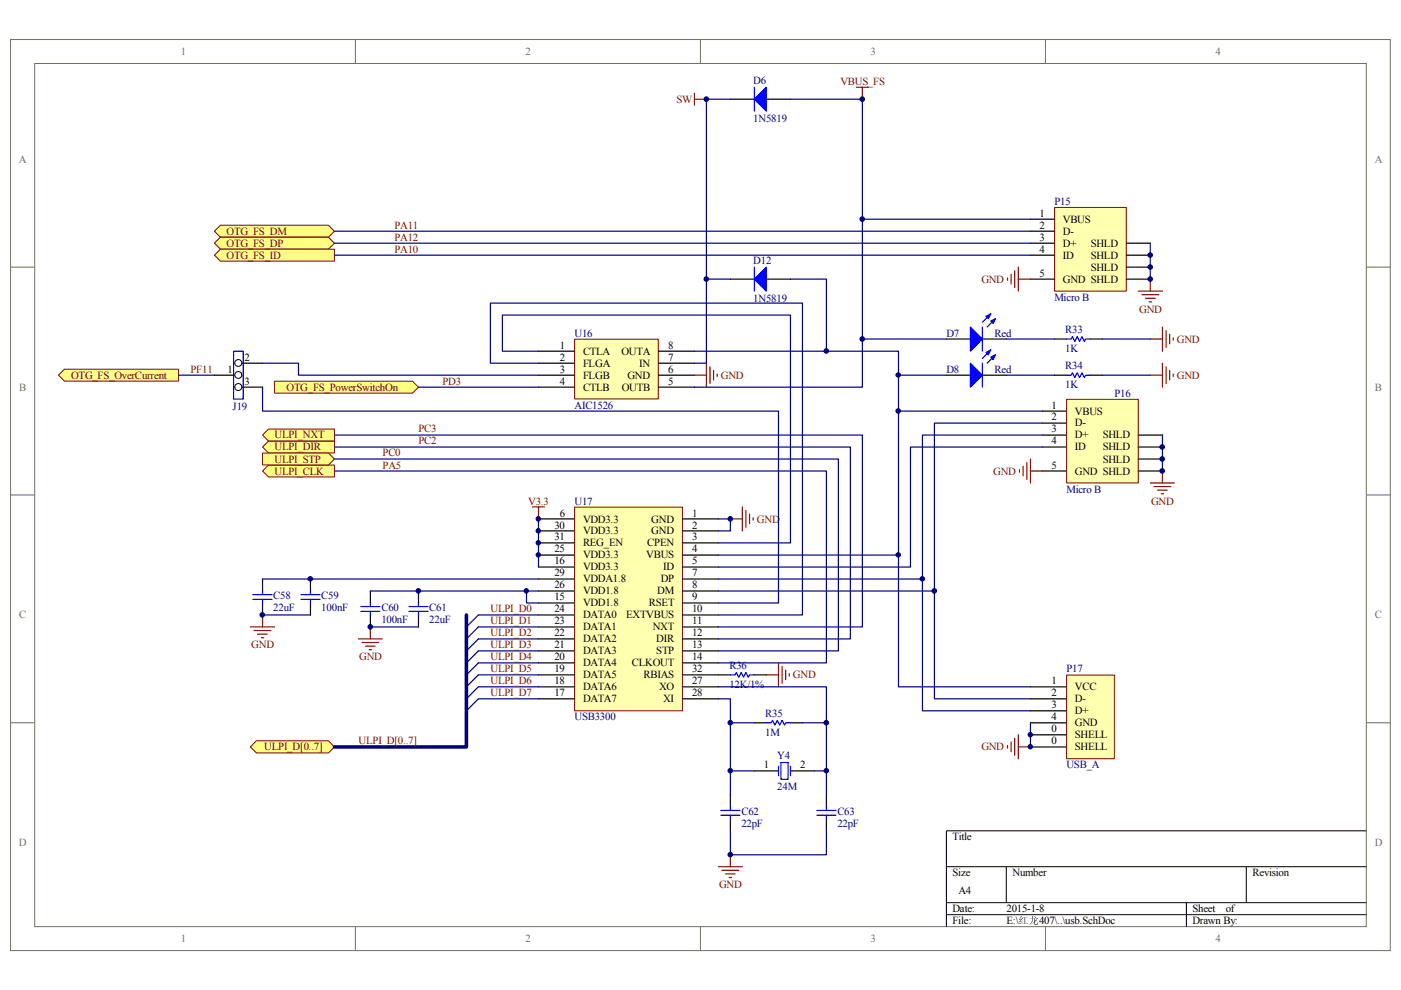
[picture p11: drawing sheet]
<svg xmlns="http://www.w3.org/2000/svg" width="297mm" height="210mm" viewBox="0 0 297 210" stroke-linecap="round" stroke-linejoin="round" font-family="sans-serif">
<path d="M2.2 8.4h292.6v193.1h-292.6z" fill="none" stroke="#706f64" stroke-width=".21"/>
<path d="M7.4 13.5h282.3v183h-282.3z" fill="#fff"/>
<g fill="none" stroke="#706f64" stroke-width=".21">
<path d="M7.4 13.5h282.3v183h-282.3zM75.3 8.3v5.1M148.5 8.3v5.1M221.7 8.3v5.1M2.2 56.6h5.1M289.7 56.6h5.1M2.2 104.9h5.1M289.7 104.9h5.1M2.2 153.2h5.1M289.7 153.2h5.1M75.3 196.5v5.1M148.5 196.5v5.1"/>
<path d="M221.7 196.5v5.1"/>
</g>
<path d="M289.7 176.1h-89v20.4M200.7 183.8h89M200.7 191.4h89M200.7 193.9h89M213.4 183.8v7.6M251.5 191.4v5.1M264.2 183.8v7.6" fill="none" stroke="#000" stroke-width=".21"/>
<path d="M121.9 107.6h22.8v43.1h-22.8z" fill="#ffffb0"/>
<path d="M121.8 107.5h22.9v43.2h-22.9z" fill="none" stroke="#800000" stroke-width=".21"/>
<g fill="none" stroke="#000" stroke-width=".25">
<path d="M114.2 110h7.6M114.2 112.6h7.6M114.2 115.1h7.6M114.2 117.7h7.6M144.7 110h7.6M144.7 112.6h7.6M144.7 115.1h7.6M144.7 117.7h7.6M114.2 120.2h7.6M114.2 122.8h7.6M114.2 125.3h7.6M114.2 127.8h7.6"/>
<path d="M114.2 130.4h7.6M114.2 132.9h7.6M114.2 135.5h7.6M114.2 138h7.6M144.7 120.2h7.6M144.7 122.8h7.6M144.7 125.3h7.6M144.7 127.8h7.6M144.7 130.4h7.6M144.7 132.9h7.6M144.7 135.5h7.6M144.7 138h7.6"/>
<path d="M114.2 140.5h7.6M114.2 148.2h7.6M114.2 145.6h7.6M114.2 143.1h7.6M144.7 140.5h7.6M144.7 148.2h7.6M144.7 145.6h7.6M144.7 143.1h7.6"/>
</g>
<path d="M226.2 84.7h15.1v17.7h-15.1z" fill="#ffffb0"/>
<path d="M226.1 84.7h15.2v17.7h-15.2z" fill="none" stroke="#800000" stroke-width=".21"/>
<path d="M221 87.2h5.1M221 89.7h5.1M221 92.2h5.1M221 94.8h5.1M221 99.9h5.1M241.3 92.2h5.2M241.3 94.8h5.2M241.3 99.9h5.2M241.3 97.3h5.2" fill="none" stroke="#000" stroke-width=".25"/>
<path d="M223.6 44h15.2v17.7h-15.2z" fill="#ffffb0"/>
<path d="M223.6 44h15.2v17.7h-15.2z" fill="none" stroke="#800000" stroke-width=".21"/>
<path d="M218.5 46.5h5.1M218.5 49h5.1M218.5 51.6h5.1M218.5 54.1h5.1M218.5 59.2h5.1M238.8 51.6h5.1M238.8 54.1h5.1M238.8 59.2h5.1M238.8 56.6h5.1" fill="none" stroke="#000" stroke-width=".25"/>
<path d="M226.2 143.2h10.1v17.7h-10.1z" fill="#ffffb0"/>
<path d="M226.1 143.1h10.2v17.8h-10.2z" fill="none" stroke="#800000" stroke-width=".21"/>
<path d="M218.5 145.6h7.6M218.5 148.2h7.6M218.5 150.7h7.6M218.5 153.2h7.6M218.5 155.8h7.6M218.5 158.4h7.6" fill="none" stroke="#000" stroke-width=".25"/>
<path d="M221 89.7h-22.9v58.5h20.4M221 94.8h-28v25.4h-40.7M152.3 125.3h45.8M195.6 122.8v27.9h22.9" fill="none" stroke="#000080" stroke-width=".25"/>
<path d="M45.5 49l1.2-1.2h22.9l1.3 1.2-1.3 1.3h-22.9z" fill-rule="evenodd" fill="#ffff80"/>
<path d="M45.5 49l1.2-1.2h22.9l1.3 1.2-1.3 1.3h-22.9z" fill="none" stroke="#800000" stroke-width=".21"/>
<path d="M45.5 51.6l1.2-1.3h22.9l1.3 1.3-1.3 1.2h-22.9z" fill-rule="evenodd" fill="#ffff80"/>
<path d="M45.5 51.6l1.2-1.3h22.9l1.3 1.3-1.3 1.2h-22.9z" fill="none" stroke="#800000" stroke-width=".21"/>
<path d="M45.5 54.1l1.2-1.3h24.2v2.6h-24.2z" fill-rule="evenodd" fill="#ffff80"/>
<path d="M45.5 54.1l1.2-1.3h24.2v2.6h-24.2z" fill="none" stroke="#800000" stroke-width=".21"/>
<path d="M70.9 54.1h147.6M70.9 51.6h147.6M70.9 49h147.6M243.9 51.6v7.6M246.5 92.2v7.7M218.5 153.2v5.2" fill="none" stroke="#000080" stroke-width=".25"/>
<g fill="none" stroke="#800000" stroke-width=".25">
<path d="M213.6 58.9v.5M214.4 58.2v2M215.1 57.4v3.6M215.9 56.6v5.1M215.9 59.2h2.6M243.9 59.2v2.5M241.3 61.7h5.2M242.1 62.5h3.6M242.9 63.2h2M243.6 64h.5M216.2 99.6v.5M216.9 98.8v2.1"/>
<path d="M217.7 98.1v3.5M218.5 97.3v5.1M218.5 99.9h2.5M246.5 99.9v2.5M243.9 102.4h5.1M244.7 103.2h3.5M245.4 103.9h2.1M246.2 104.7h.5M213.6 158.1v.5M214.4 157.3v2.1M215.1 156.5v3.6M215.9 155.8v5.1"/>
<path d="M215.9 158.4h2.6"/>
</g>
<path d="M121.9 72h17.7v12.6h-17.7z" fill="#ffffb0"/>
<path d="M121.8 71.9h17.8v12.7h-17.8z" fill="none" stroke="#800000" stroke-width=".21"/>
<g fill="none" stroke="#000" stroke-width=".25">
<path d="M114.2 74.5h7.6M114.2 77h7.6M114.2 79.5h7.6M139.6 74.5h7.6M139.6 77h7.6M139.6 79.5h7.6M114.2 82.1h7.6M139.6 82.1h7.6M154.9 168.5v2.6M154.9 173.6v2.5M159.9 163.4h5.2M167.6 163.4h5.1"/>
<path d="M175.2 168.5v2.6M175.2 173.6v2.5"/>
</g>
<path d="M152.8 171.8h4.1M152.8 172.8h4.1M154.9 171.1v.7M154.9 172.8v.8M165.1 162.4v2.1M165.6 161.7h1.5v3.5h-1.5zM167.6 162.4v2.1M173.2 171.8h4M173.2 172.8h4M175.2 171.1v.7M175.2 172.8v.8" fill="none" stroke="#00f" stroke-width=".25"/>
<path d="M70.9 92.2h111.9v40.7h-30.5M70.9 94.8h109.4v40.7h-28M70.9 97.3h106.9v40.7h-25.5M70.9 99.9h104.3v40.6h-22.9M154.9 163.4v5.1M175.2 163.4v5.1" fill="none" stroke="#000080" stroke-width=".25"/>
<path d="M152.3 183.8h5.1M153.1 184.5h3.5M153.8 185.3h2.1M154.6 186.1h.5M154.9 181.2v2.6" fill="none" stroke="#800000" stroke-width=".25"/>
<path d="M55.7 99.9l1.2-1.3h14v2.5h-14z" fill-rule="evenodd" fill="#ffff80"/>
<path d="M55.7 99.9l1.2-1.3h14v2.5h-14z" fill="none" stroke="#800000" stroke-width=".21"/>
<path d="M55.7 94.8l1.2-1.3h14v2.6h-14z" fill-rule="evenodd" fill="#ffff80"/>
<path d="M55.7 94.8l1.2-1.3h14v2.6h-14z" fill="none" stroke="#800000" stroke-width=".21"/>
<path d="M55.7 92.2l1.2-1.2h14v2.5h-14z" fill-rule="evenodd" fill="#ffff80"/>
<path d="M55.7 92.2l1.2-1.2h14v2.5h-14z" fill="none" stroke="#800000" stroke-width=".21"/>
<path d="M55.7 96.1h13.9l1.3 1.2-1.3 1.3h-13.9z" fill-rule="evenodd" fill="#ffff80"/>
<path d="M55.7 96.1h13.9l1.3 1.2-1.3 1.3h-13.9z" fill="none" stroke="#800000" stroke-width=".21"/>
<path d="M114.2 74.5h-7.7v-7.7h61.1v48.3h-15.3" fill="none" stroke="#000080" stroke-width=".25"/>
<path d="M58.2 80.8h29.3l1.2 1.3-1.2 1.3h-29.3z" fill-rule="evenodd" fill="#ffff80"/>
<path d="M58.2 80.8h29.3l1.2 1.3-1.2 1.3h-29.3z" fill="none" stroke="#800000" stroke-width=".21"/>
<path d="M114.2 77h-10.2v-12.7h66.1v66.1h-17.8M88.7 82.1h25.5M114.2 110v10.2M55.7 130.4h10.1M78.5 125.3h33.1M78.5 132.9h10.2" fill="none" stroke="#000080" stroke-width=".25"/>
<g fill="none" stroke="#800000" stroke-width=".25">
<path d="M147.2 79.5h2.6M149.8 77v5.1M150.5 77.8v3.5M151.3 78.5v2.1M152.1 79.3v.5M112.9 107.5h2.5M114.2 107.5v2.5M154.9 110h2.5M157.4 107.5v5.1M158.2 108.2v3.6M158.9 109v2M159.7 109.8v.5"/>
<path d="M53.1 132.9h5.1M53.8 133.7h3.6M54.6 134.5h2.1M55.4 135.2h.5M55.7 130.4v2.5M76 135.5h5.1M76.7 136.2h3.6M77.5 137h2M78.3 137.8h.5M78.5 132.9v2.6M162.5 143.1h2.6M165.1 140.5v5.1"/>
<path d="M165.8 141.3v3.6M166.6 142.1v2M167.3 142.8v.5"/>
</g>
<path d="M55.7 122.8v2.5M55.7 127.8v2.6M65.8 122.8v2.5M65.8 127.8v2.6M78.5 125.3v2.5M78.5 130.4v2.5M88.7 125.3v2.5M88.7 130.4v2.5M152.3 143.1h2.6M159.9 143.1h2.6" fill="none" stroke="#000" stroke-width=".25"/>
<g fill="none" stroke="#00f" stroke-width=".25">
<path d="M53.6 126.1h4.1M53.6 127.1h4.1M55.7 125.3v.8M55.7 127.1v.7M63.8 126.1h4.1M63.8 127.1h4.1M65.8 125.3v.8M65.8 127.1v.7M76.5 128.6h4.1M76.5 129.6h4.1M78.5 127.8v.8M78.5 129.6v.8"/>
<path d="M86.7 128.6h4.1M86.7 129.6h4.1M88.7 127.8v.8M88.7 129.6v.8M154.9 143.1h1l.2-.5 .5 1 .5-1 .5 1 .6-1 .5 1 .2-.5h1"/>
</g>
<path d="M54.4 157.1h15.2l1.3 1.3-1.3 1.2h-15.2l-1.3-1.2z" fill-rule="evenodd" fill="#ffff80"/>
<path d="M54.4 157.1h15.2l1.3 1.3-1.3 1.2h-15.2l-1.3-1.2z" fill="none" stroke="#800000" stroke-width=".21"/>
<path d="M98.9 130.4v28h-28" fill="none" stroke="#000080" stroke-width=".76"/>
<path d="M190.5 117.7v27.9h28M114.2 130.4h-12.8l-2.5 2.5M114.2 132.9h-12.8l-2.5 2.6M114.2 135.5h-12.8l-2.5 2.5M114.2 138h-12.8l-2.5 2.5M114.2 140.5h-12.8l-2.5 2.6M114.2 143.1h-12.8l-2.5 2.5M114.2 145.6h-12.8l-2.5 2.6M114.2 148.2h-12.8l-2.5 2.5" fill="none" stroke="#000080" stroke-width=".25"/>
<path d="M12.4 79.5l1.3-1.2h24.1v2.5h-24.1z" fill-rule="evenodd" fill="#ffff80"/>
<path d="M12.4 79.5l1.3-1.2h24.1v2.5h-24.1z" fill="none" stroke="#800000" stroke-width=".21"/>
<path d="M200.7 79.5h5M208.3 79.5h5.1" fill="none" stroke="#000" stroke-width=".25"/>
<path d="M205.7 77l2.6 2.5-2.6 2.6z" fill="#00f"/>
<path d="M205.7 77l2.6 2.5-2.6 2.6zM210.1 74.2l-1.8 1.8M211.1 75.2l-1.8 1.8" fill="none" stroke="#00f" stroke-width=".25"/>
<path d="M210.1 75.7l1-.5-.5 1z" fill="#00f"/>
<path d="M210.1 75.7l1-.5-.5 1z" fill="none" stroke="#00f" stroke-width=".25"/>
<path d="M209 74.7l1.1-.5-.6 1z" fill="#00f"/>
<path d="M208.3 77v5.1M209 74.7l1.1-.5-.6 1z" fill="none" stroke="#00f" stroke-width=".25"/>
<path d="M200.7 71.9h5M208.3 71.9h5.1" fill="none" stroke="#000" stroke-width=".25"/>
<path d="M205.7 69.3l2.6 2.6-2.6 2.6z" fill="#00f"/>
<path d="M205.7 69.3l2.6 2.6-2.6 2.6zM210.1 66.5l-1.8 1.8M211.1 67.6l-1.8 1.7" fill="none" stroke="#00f" stroke-width=".25"/>
<path d="M210.1 68.1l1-.5-.5 1z" fill="#00f"/>
<path d="M210.1 68.1l1-.5-.5 1z" fill="none" stroke="#00f" stroke-width=".25"/>
<path d="M209 67.1l1.1-.6-.6 1.1z" fill="#00f"/>
<path d="M208.3 69.3v5.2M209 67.1l1.1-.6-.6 1.1zM226.1 71.9h1l.3-.5 .5 1 .5-1 .5 1 .5-1 .5 1 .3-.5h1M226.1 79.5h1l.3-.5 .5 1.1 .5-1.1 .5 1.1 .5-1.1 .5 1.1 .3-.6h1" fill="none" stroke="#00f" stroke-width=".25"/>
<path d="M154.9 21h-5.1v56h-2.6M182.8 71.9h17.9M190.5 79.5h10.2M213.4 71.9h10.2M213.4 79.5h10.2M233.7 71.9h10.2M233.7 79.5h10.2" fill="none" stroke="#000080" stroke-width=".25"/>
<path d="M243.9 71.9h2.6M243.9 79.5h2.6M246.5 69.3v5.2M246.5 77v5.1M247.2 70.1v3.6M247.2 77.8v3.5M248 70.9v2M248 78.5v2.1M248.7 71.6v.5M248.7 79.3v.5" fill="none" stroke="#800000" stroke-width=".25"/>
<path d="M154.9 21h5M162.5 21h5.1M223.6 71.9h2.5M223.6 79.5h2.5M231.2 71.9h2.5M231.2 79.5h2.5" fill="none" stroke="#000" stroke-width=".25"/>
<path d="M159.9 21l2.6-2.5v5.1z" fill="#00f"/>
<path d="M159.9 18.5v5.1M159.9 21l2.6-2.5v5.1z" fill="none" stroke="#00f" stroke-width=".25"/>
<path d="M181.6 18.5h2.5M182.8 18.5v2.5" fill="none" stroke="#800000" stroke-width=".25"/>
<path d="M167.6 21h15.2v61.1h-35.6M182.8 46.5h35.7M37.8 79.5h7.7M147.2 74.5h43.3v12.7h30.5M190.5 87.2v30.5h-38.2M221 92.2h-25.4v30.6h-43.3M152.3 110h2.6v2.6h-2.6M55.7 122.8h58.5M114.2 125.3h-2.6v2.5h2.6M152.3 148.2h2.6v15.2h5M152.3 145.6h22.9v17.8h-2.5M154.9 176.1v5.1h20.3v-5.1" fill="none" stroke="#000080" stroke-width=".25"/>
<path d="M49.8 82.1h5.9" fill="none" stroke="#000" stroke-width=".25"/>
<circle cx="50.5" cy="82.1" r=".74" fill="#fff"/>
<circle cx="50.5" cy="82.1" r=".74" fill="none" stroke="#000" stroke-width=".21"/>
<path d="M49.8 77h5.9" fill="none" stroke="#000" stroke-width=".25"/>
<circle cx="50.5" cy="77" r=".73" fill="#fff"/>
<circle cx="50.5" cy="77" r=".73" fill="none" stroke="#000" stroke-width=".21"/>
<path d="M45.5 79.5h5.8" fill="none" stroke="#000" stroke-width=".25"/>
<circle cx="50.5" cy="79.5" r=".73" fill="#fff"/>
<circle cx="50.5" cy="79.5" r=".73" fill="none" stroke="#000" stroke-width=".21"/>
<path d="M49.5 74.5h2.1v10.1h-2.1zM162.5 153.2h1l.3-.5 .5 1.1 .5-1.1 .5 1.1 .5-1.1 .5 1.1 .3-.6h1" fill="none" stroke="#00f" stroke-width=".25"/>
<path d="M55.7 77h7.6v2.5h50.9M55.7 82.1v5.1h109.4v40.6h-12.8M154.9 153.2h5M170.1 153.2h5.1" fill="none" stroke="#000080" stroke-width=".25"/>
<path d="M154.9 59.2h5M162.5 59.2h5.1M159.9 153.2h2.6M167.6 153.2h2.5" fill="none" stroke="#000" stroke-width=".25"/>
<path d="M147.2 19.8v2.5M147.2 21h2.6" fill="none" stroke="#800000" stroke-width=".25"/>
<path d="M159.9 59.2l2.6-2.6v5.1z" fill="#00f"/>
<path d="M159.9 59.2l2.6-2.6v5.1zM159.9 56.6v5.1" fill="none" stroke="#00f" stroke-width=".25"/>
<path d="M149.8 59.2h5.1M167.6 59.2h7.6v15.3" fill="none" stroke="#000080" stroke-width=".25"/>
<circle cx="55.6" cy="130.4" r=".49" fill="#000080"/>
<circle cx="55.6" cy="130.4" r=".49" fill="none" stroke="#000080" stroke-width=".21"/>
<circle cx="65.8" cy="122.7" r=".48" fill="#000080"/>
<circle cx="65.8" cy="122.7" r=".48" fill="none" stroke="#000080" stroke-width=".21"/>
<circle cx="78.5" cy="132.9" r=".49" fill="#000080"/>
<circle cx="78.5" cy="132.9" r=".49" fill="none" stroke="#000080" stroke-width=".21"/>
<circle cx="88.7" cy="125.3" r=".49" fill="#000080"/>
<circle cx="88.7" cy="125.3" r=".49" fill="none" stroke="#000080" stroke-width=".21"/>
<circle cx="111.6" cy="125.3" r=".47" fill="#000080"/>
<circle cx="111.6" cy="125.3" r=".47" fill="none" stroke="#000080" stroke-width=".21"/>
<circle cx="114.1" cy="117.6" r=".46" fill="#000080"/>
<circle cx="114.1" cy="117.6" r=".46" fill="none" stroke="#000080" stroke-width=".21"/>
<circle cx="114.1" cy="115.1" r=".47" fill="#000080"/>
<circle cx="114.1" cy="115.1" r=".47" fill="none" stroke="#000080" stroke-width=".21"/>
<circle cx="114.1" cy="112.5" r=".47" fill="#000080"/>
<circle cx="114.1" cy="112.5" r=".47" fill="none" stroke="#000080" stroke-width=".21"/>
<circle cx="114.1" cy="110" r=".48" fill="#000080"/>
<circle cx="114.1" cy="110" r=".48" fill="none" stroke="#000080" stroke-width=".21"/>
<circle cx="149.7" cy="59.2" r=".49" fill="#000080"/>
<circle cx="149.7" cy="59.2" r=".49" fill="none" stroke="#000080" stroke-width=".21"/>
<circle cx="149.7" cy="21" r=".49" fill="#000080"/>
<circle cx="149.7" cy="21" r=".49" fill="none" stroke="#000080" stroke-width=".21"/>
<circle cx="154.8" cy="181.2" r=".49" fill="#000080"/>
<circle cx="154.8" cy="181.2" r=".49" fill="none" stroke="#000080" stroke-width=".21"/>
<circle cx="154.8" cy="163.4" r=".48" fill="#000080"/>
<circle cx="154.8" cy="163.4" r=".48" fill="none" stroke="#000080" stroke-width=".21"/>
<circle cx="154.8" cy="153.2" r=".49" fill="#000080"/>
<circle cx="154.8" cy="153.2" r=".49" fill="none" stroke="#000080" stroke-width=".21"/>
<circle cx="154.8" cy="110" r=".49" fill="#000080"/>
<circle cx="154.8" cy="110" r=".49" fill="none" stroke="#000080" stroke-width=".21"/>
<circle cx="175.2" cy="163.4" r=".48" fill="#000080"/>
<circle cx="175.2" cy="163.4" r=".48" fill="none" stroke="#000080" stroke-width=".21"/>
<circle cx="175.2" cy="153.2" r=".49" fill="#000080"/>
<circle cx="175.2" cy="153.2" r=".49" fill="none" stroke="#000080" stroke-width=".21"/>
<circle cx="175.2" cy="74.4" r=".49" fill="#000080"/>
<circle cx="175.2" cy="74.4" r=".49" fill="none" stroke="#000080" stroke-width=".21"/>
<circle cx="182.8" cy="71.9" r=".48" fill="#000080"/>
<circle cx="182.8" cy="71.9" r=".48" fill="none" stroke="#000080" stroke-width=".21"/>
<circle cx="182.8" cy="46.5" r=".49" fill="#000080"/>
<circle cx="182.8" cy="46.5" r=".49" fill="none" stroke="#000080" stroke-width=".21"/>
<circle cx="182.8" cy="21" r=".49" fill="#000080"/>
<circle cx="182.8" cy="21" r=".49" fill="none" stroke="#000080" stroke-width=".21"/>
<circle cx="190.5" cy="117.6" r=".47" fill="#000080"/>
<circle cx="190.5" cy="117.6" r=".47" fill="none" stroke="#000080" stroke-width=".21"/>
<circle cx="190.4" cy="87.1" r=".48" fill="#000080"/>
<circle cx="190.4" cy="87.1" r=".48" fill="none" stroke="#000080" stroke-width=".21"/>
<circle cx="190.5" cy="79.5" r=".47" fill="#000080"/>
<circle cx="190.5" cy="79.5" r=".47" fill="none" stroke="#000080" stroke-width=".21"/>
<circle cx="195.6" cy="122.7" r=".48" fill="#000080"/>
<circle cx="195.6" cy="122.7" r=".48" fill="none" stroke="#000080" stroke-width=".21"/>
<circle cx="198.1" cy="125.3" r=".49" fill="#000080"/>
<circle cx="198.1" cy="125.3" r=".49" fill="none" stroke="#000080" stroke-width=".21"/>
<circle cx="218.4" cy="158.3" r=".47" fill="#000080"/>
<circle cx="218.4" cy="158.3" r=".47" fill="none" stroke="#000080" stroke-width=".21"/>
<circle cx="218.4" cy="155.8" r=".47" fill="#000080"/>
<circle cx="218.4" cy="155.8" r=".47" fill="none" stroke="#000080" stroke-width=".21"/>
<circle cx="243.9" cy="59.2" r=".48" fill="#000080"/>
<circle cx="243.9" cy="59.2" r=".48" fill="none" stroke="#000080" stroke-width=".21"/>
<circle cx="243.9" cy="56.6" r=".48" fill="#000080"/>
<circle cx="243.9" cy="56.6" r=".48" fill="none" stroke="#000080" stroke-width=".21"/>
<circle cx="243.9" cy="54.1" r=".48" fill="#000080"/>
<circle cx="243.9" cy="54.1" r=".48" fill="none" stroke="#000080" stroke-width=".21"/>
<circle cx="246.4" cy="99.8" r=".49" fill="#000080"/>
<circle cx="246.4" cy="99.8" r=".49" fill="none" stroke="#000080" stroke-width=".21"/>
<circle cx="246.4" cy="97.3" r=".49" fill="#000080"/>
<circle cx="246.4" cy="97.3" r=".49" fill="none" stroke="#000080" stroke-width=".21"/>
<circle cx="246.4" cy="94.8" r=".49" fill="#000080"/>
<circle cx="246.4" cy="94.8" r=".49" fill="none" stroke="#000080" stroke-width=".21"/>
<g font-size="2.3" fill="#706f64">
<text x="38.3" y="11.6">1</text>
<text x="111.4" y="11.6">2</text>
<text x="184.6" y="11.6">3</text>
<text x="257.7" y="11.6">4</text>
<text x="4" y="34.5">A</text>
<text x="291.5" y="34.5">A</text>
<text x="4.1" y="82.8">B</text>
<text x="291.5" y="82.8">B</text>
<text x="4.1" y="131.1">C</text>
<text x="291.5" y="131.1">C</text>
<text x="4" y="179.4">D</text>
<text x="291.5" y="179.4">D</text>
<text x="38.3" y="199.8">1</text>
<text x="111.4" y="199.8">2</text>
<text x="184.6" y="199.8">3</text>
<text x="257.7" y="199.8">4</text>
</g>
<g font-size="2.3" fill="#000080">
<text x="159.7" y="17.7">D6</text>
<text x="159.7" y="25.9">1N5819</text>
<text x="223.6" y="43.4">P15</text>
<text x="159.7" y="55.9">D12</text>
<text x="159.7" y="64">1N5819</text>
<text x="223.6" y="63.8">Micro B</text>
<text x="121.8" y="71.4">U16</text>
<text x="200.7" y="71.4">D7</text>
<text x="210.9" y="71.4">Red</text>
<text x="225.8" y="70.6">R33</text>
<text x="225.8" y="74.7">1K</text>
<text x="200.7" y="79">D8</text>
<text x="210.9" y="79">Red</text>
<text x="225.8" y="78.2">R34</text>
<text x="225.8" y="82.3">1K</text>
<text x="49.3" y="86.9">J19</text>
<text x="121.8" y="86.6">AIC1526</text>
<text x="236.3" y="84.1">P16</text>
<text x="121.8" y="107">U17</text>
<text x="226.1" y="104.4">Micro B</text>
<text x="58" y="127">C58</text>
<text x="58" y="129.6">22uF</text>
<text x="68.1" y="127">C59</text>
<text x="68.1" y="129.6">100nF</text>
<text x="80.9" y="129.6">C60</text>
<text x="91" y="129.6">C61</text>
<text x="80.9" y="132.1">100nF</text>
<text x="91" y="132.1">22uF</text>
<text x="154.6" y="141.8">R36</text>
<text x="226.1" y="142.6">P17</text>
<text x="154.6" y="145.9">12K/1%</text>
<text x="121.8" y="152.7">USB3300</text>
<text x="162.3" y="152">R35</text>
<text x="162.3" y="156">1M</text>
<text x="164.8" y="160.9">Y4</text>
<text x="164.8" y="167.5">24M</text>
<text x="226.1" y="162.9">USB_A</text>
<text x="157.2" y="172.8">C62</text>
<text x="177.5" y="172.8">C63</text>
<text x="157.2" y="175.3">22pF</text>
<text x="177.5" y="175.3">22pF</text>
</g>
<g font-size="2.3" fill="#800000">
<text x="178.2" y="18">VBUS_FS</text>
<text x="143.4" y="21.8">SW</text>
<text x="48" y="49.7">OTG_FS_DM</text>
<text x="48" y="52.3">OTG_FS_DP</text>
<text x="83.6" y="53.6">PA10</text>
<text x="83.6" y="48.5">PA11</text>
<text x="83.6" y="51">PA12</text>
<text x="48" y="54.8">OTG_FS_ID</text>
<text x="208.1" y="59.9">GND</text>
<text x="241.5" y="66.3">GND</text>
<text x="249.5" y="72.6">GND</text>
<text x="15.1" y="80.3">OTG_FS_OverCurrent</text>
<text x="40.4" y="79">PF11</text>
<text x="60.7" y="82.8">OTG_FS_PowerSwitchOn</text>
<text x="93.8" y="81.5">PD3</text>
<text x="152.9" y="80.3">GND</text>
<text x="249.5" y="80.3">GND</text>
<text x="58.2" y="95.5">ULPI_DIR</text>
<text x="58.2" y="93">ULPI_NXT</text>
<text x="88.7" y="91.7">PC3</text>
<text x="88.7" y="94.2">PC2</text>
<text x="58.2" y="100.6">ULPI_CLK</text>
<text x="58.2" y="98.1">ULPI_STP</text>
<text x="81.1" y="99.4">PA5</text>
<text x="81.1" y="96.8">PC0</text>
<text x="210.6" y="100.6">GND</text>
<text x="112" y="107">V3.3</text>
<text x="244" y="107">GND</text>
<text x="160.5" y="110.8">GND</text>
<text x="104" y="129.8">ULPI_D0</text>
<text x="53.3" y="137.5">GND</text>
<text x="104" y="132.4">ULPI_D1</text>
<text x="104" y="134.9">ULPI_D2</text>
<text x="104" y="137.5">ULPI_D3</text>
<text x="76.2" y="140">GND</text>
<text x="104" y="140">ULPI_D4</text>
<text x="104" y="142.6">ULPI_D5</text>
<text x="168.1" y="143.8">GND</text>
<text x="104" y="145.1">ULPI_D6</text>
<text x="104" y="147.7">ULPI_D7</text>
<text x="56" y="159.1">ULPI_D[0..7]</text>
<text x="76" y="157.8">ULPI_D[0..7]</text>
<text x="208.1" y="159.1">GND</text>
<text x="152.5" y="188.3">GND</text>
</g>
<g font-size="2.3">
<text x="220.4" y="45.9">1</text>
<text x="225.3" y="47.2">VBUS</text>
<text x="220.4" y="48.5">2</text>
<text x="220.4" y="51">3</text>
<text x="220.4" y="53.6">4</text>
<text x="225.3" y="49.7">D-</text>
<text x="225.3" y="52.3">D+</text>
<text x="231.3" y="52.3">SHLD</text>
<text x="220.4" y="58.7">5</text>
<text x="225.3" y="54.8">ID</text>
<text x="225.3" y="59.9">GND SHLD</text>
<text x="231.3" y="57.4">SHLD</text>
<text x="231.3" y="54.8">SHLD</text>
<text x="51.9" y="76.5">2</text>
<text x="118.7" y="73.9">1</text>
<text x="118.7" y="76.5">2</text>
<text x="123.6" y="75.2">CTLA</text>
<text x="123.6" y="77.7">FLGA</text>
<text x="131.7" y="75.2">OUTA</text>
<text x="135.5" y="77.7">IN</text>
<text x="141.6" y="76.5">7</text>
<text x="141.6" y="73.9">8</text>
<text x="48.2" y="79">1</text>
<text x="51.9" y="81.5">3</text>
<text x="118.7" y="79">3</text>
<text x="118.7" y="81.5">4</text>
<text x="123.6" y="80.3">FLGB</text>
<text x="123.6" y="82.8">CTLB</text>
<text x="131.8" y="82.8">OUTB</text>
<text x="133" y="80.3">GND</text>
<text x="141.6" y="81.5">5</text>
<text x="141.6" y="79">6</text>
<text x="223" y="86.6">1</text>
<text x="223" y="89.2">2</text>
<text x="227.9" y="87.9">VBUS</text>
<text x="223" y="91.7">3</text>
<text x="223" y="94.2">4</text>
<text x="227.9" y="90.4">D-</text>
<text x="227.9" y="93">D+</text>
<text x="227.9" y="95.5">ID</text>
<text x="233.8" y="95.5">SHLD</text>
<text x="233.8" y="93">SHLD</text>
<text x="223" y="99.4">5</text>
<text x="227.9" y="100.6">GND SHLD</text>
<text x="233.8" y="98.1">SHLD</text>
<text x="117.6" y="112.1">30</text>
<text x="118.7" y="109.5">6</text>
<text x="123.6" y="110.8">VDD3.3</text>
<text x="123.6" y="113.3">VDD3.3</text>
<text x="138.1" y="110.8">GND</text>
<text x="138.1" y="113.3">GND</text>
<text x="146.7" y="109.5">1</text>
<text x="146.7" y="112.1">2</text>
<text x="117.6" y="119.7">16</text>
<text x="117.6" y="117.1">25</text>
<text x="117.6" y="114.6">31</text>
<text x="123.6" y="118.4">VDD3.3</text>
<text x="123.6" y="115.9">REG_EN</text>
<text x="137" y="118.4">VBUS</text>
<text x="137.2" y="115.9">CPEN</text>
<text x="146.7" y="114.6">3</text>
<text x="146.7" y="117.1">4</text>
<text x="146.7" y="119.7">5</text>
<text x="117.6" y="124.8">26</text>
<text x="117.6" y="122.2">29</text>
<text x="123.6" y="120.9">VDD3.3</text>
<text x="123.6" y="123.5">VDDA1.8</text>
<text x="140.1" y="123.5">DP</text>
<text x="140.6" y="120.9">ID</text>
<text x="146.7" y="122.2">7</text>
<text x="146.7" y="124.8">8</text>
<text x="117.6" y="127.3">15</text>
<text x="117.6" y="129.8">24</text>
<text x="123.6" y="128.6">VDD1.8</text>
<text x="123.6" y="131.1">DATA0</text>
<text x="123.6" y="126">VDD1.8</text>
<text x="132.8" y="131.1">EXTVBUS</text>
<text x="137.5" y="128.6">RSET</text>
<text x="139.4" y="126">DM</text>
<text x="146.7" y="127.3">9</text>
<text x="146.7" y="129.8">10</text>
<text x="117.6" y="137.5">21</text>
<text x="117.6" y="134.9">22</text>
<text x="117.6" y="132.4">23</text>
<text x="123.6" y="136.2">DATA2</text>
<text x="123.6" y="133.6">DATA1</text>
<text x="138.4" y="133.6">NXT</text>
<text x="139.1" y="136.2">DIR</text>
<text x="146.7" y="132.4">11</text>
<text x="146.7" y="137.5">13</text>
<text x="146.7" y="134.9">12</text>
<text x="117.6" y="142.6">19</text>
<text x="117.6" y="140">20</text>
<text x="123.6" y="143.8">DATA5</text>
<text x="123.6" y="141.3">DATA4</text>
<text x="123.6" y="138.7">DATA3</text>
<text x="133.9" y="141.3">CLKOUT</text>
<text x="136.4" y="143.8">RBIAS</text>
<text x="139.1" y="138.7">STP</text>
<text x="146.7" y="140">14</text>
<text x="146.7" y="142.6">32</text>
<text x="117.6" y="147.7">17</text>
<text x="117.6" y="145.1">18</text>
<text x="123.6" y="148.9">DATA7</text>
<text x="123.6" y="146.4">DATA6</text>
<text x="139.7" y="146.4">XO</text>
<text x="140.6" y="148.9">XI</text>
<text x="146.7" y="145.1">27</text>
<text x="146.7" y="147.7">28</text>
<text x="223" y="145.1">1</text>
<text x="223" y="147.7">2</text>
<text x="227.9" y="146.4">VCC</text>
<text x="227.9" y="148.9">D-</text>
<text x="223" y="150.2">3</text>
<text x="223" y="152.7">4</text>
<text x="223" y="155.3">0</text>
<text x="227.9" y="151.5">D+</text>
<text x="227.9" y="154">GND</text>
<text x="223" y="157.8">0</text>
<text x="227.9" y="156.5">SHELL</text>
<text x="227.9" y="159.1">SHELL</text>
<text x="161.9" y="162.9">1</text>
<text x="169.6" y="162.9">2</text>
<text x="201.9" y="178.1">Title</text>
<text x="201.9" y="185.8">Size</text>
<text x="214.7" y="185.8">Number</text>
<text x="265.6" y="185.8">Revision</text>
<text x="203.2" y="189.6">A4</text>
<text x="201.9" y="193.4">Date:</text>
<text x="201.9" y="196">File:</text>
<text x="213.4" y="193.4">2015-1-8</text>
<text x="213.4" y="196">E:\红红407\..\usb.SchDoc</text>
<text x="252.8" y="196">Drawn By:</text>
<text x="252.8" y="193.4">Sheet</text>
<text x="259.9" y="193.4">of</text>
</g>
</svg>
